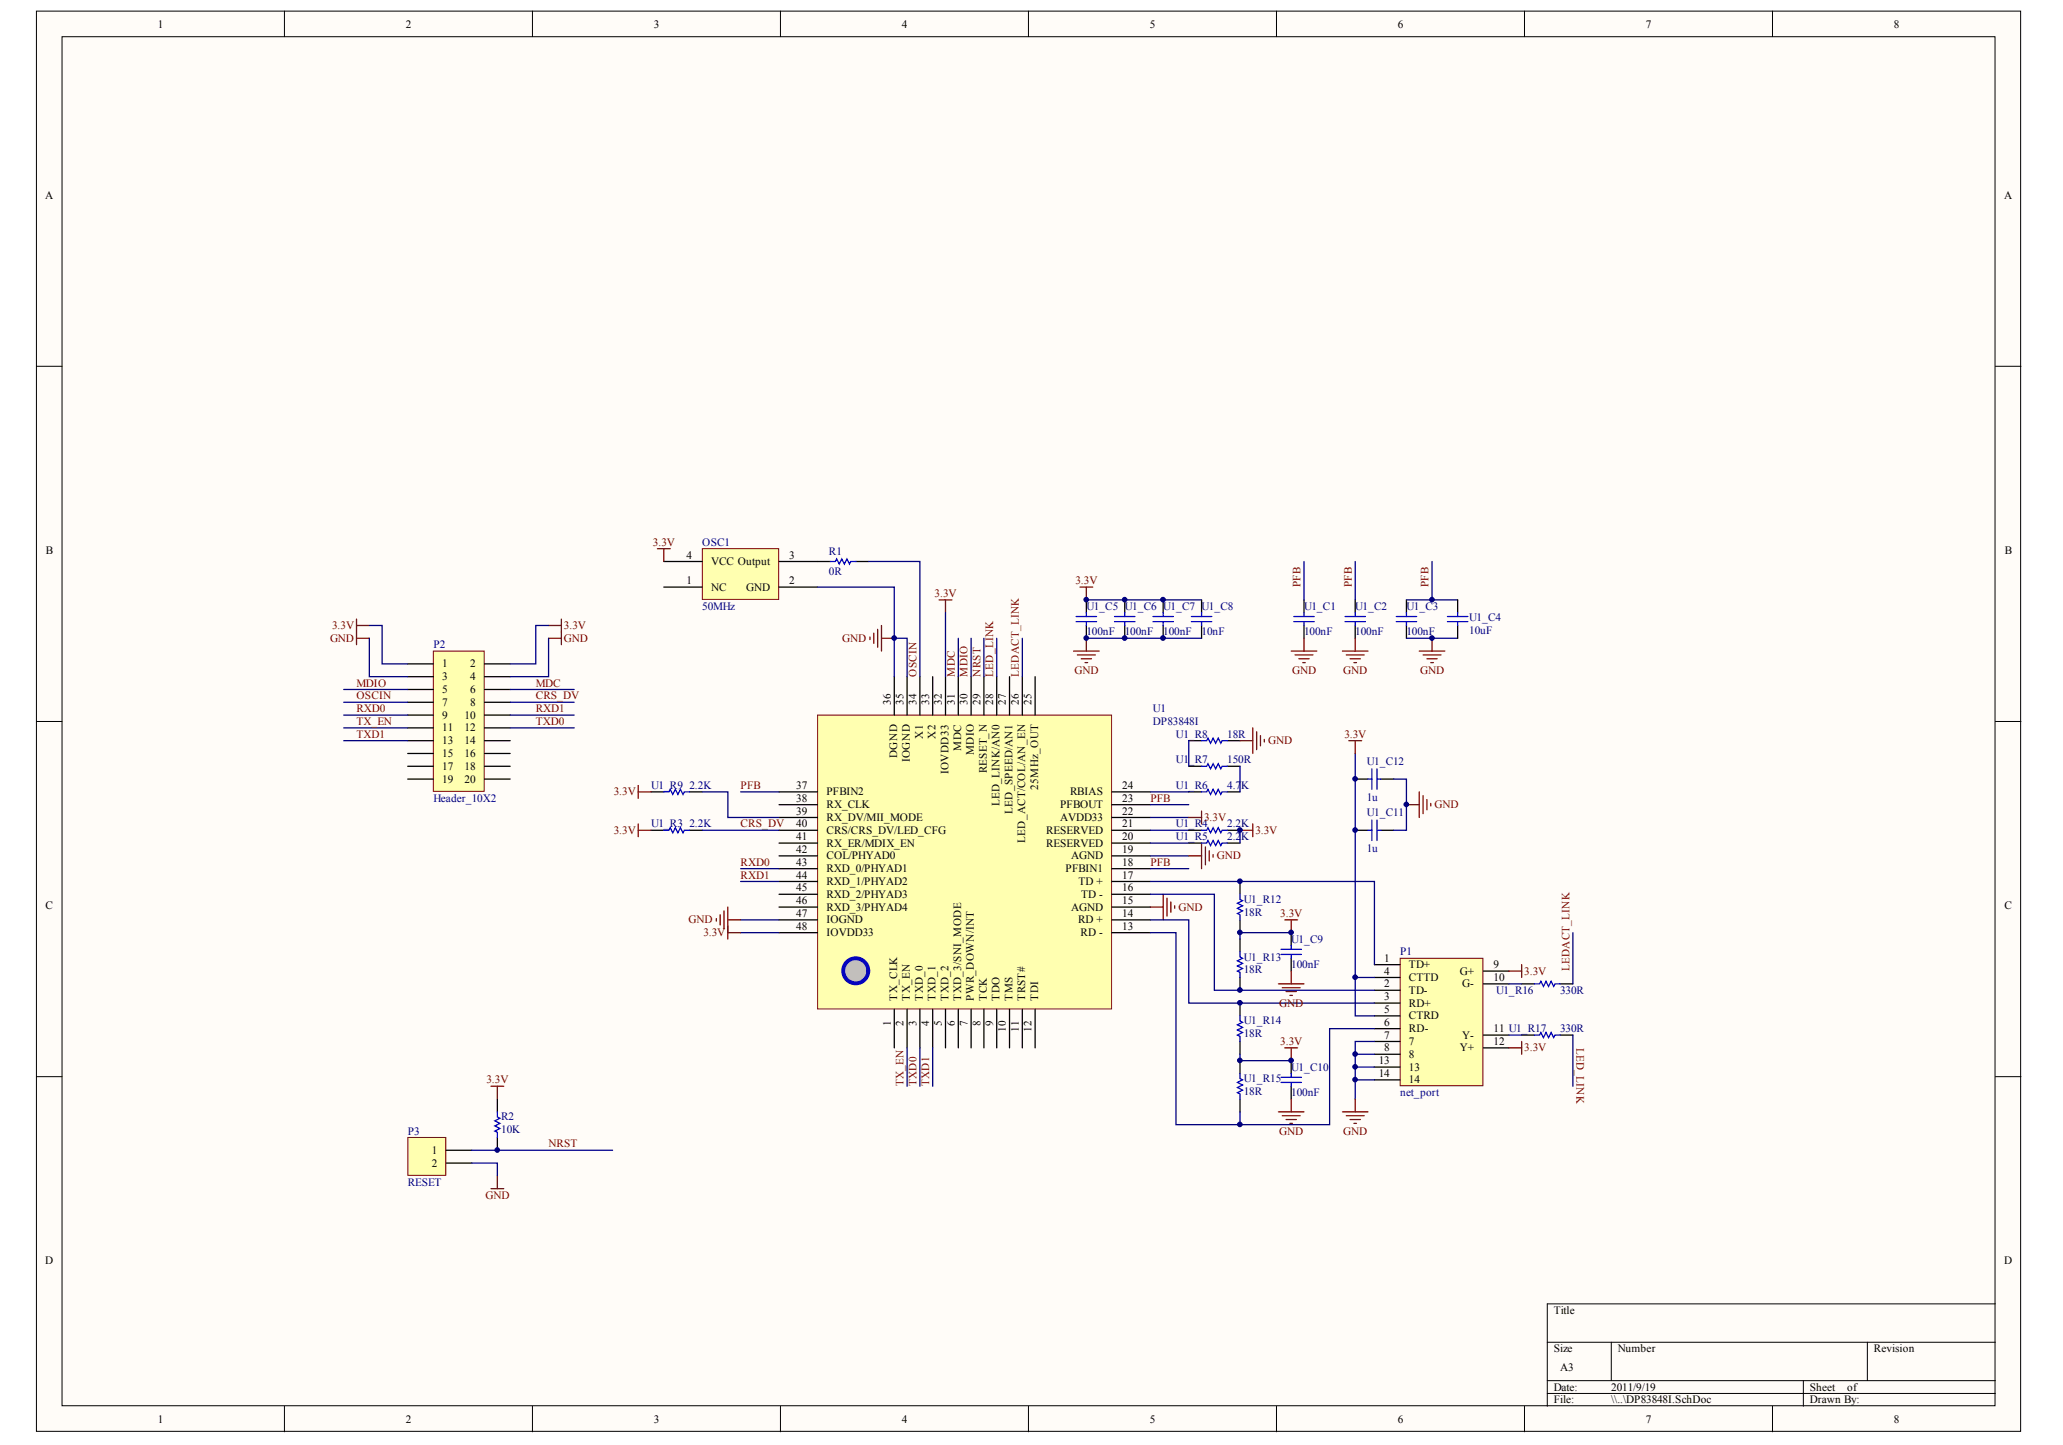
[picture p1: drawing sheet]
<svg xmlns="http://www.w3.org/2000/svg" width="291mm" height="204mm" viewBox="0 0 291 204" stroke-linecap="round" stroke-linejoin="round" font-family="sans-serif">
<g fill="#fffcf8" stroke="#000" stroke-width=".14">
<path d="M5.1 1.6h280v200.4h-280z"/>
<path d="M8.8 5.2h272.7v193.2h-272.7z"/>
</g>
<g fill="none" stroke="#000" stroke-width=".14">
<path d="M40.1 1.6v3.6M75.1 1.6v3.6M110.1 1.6v3.6M145.1 1.6v3.6M180.1 1.6v3.6M215.1 1.6v3.6M250.1 1.6v3.6M5.1 51.7h3.7M281.5 51.7h3.6M5.1 101.8h3.7M281.5 101.8h3.6M5.1 151.9h3.7"/>
<path d="M281.5 151.9h3.6M40.1 198.4v3.7M75.1 198.4v3.7M110.1 198.4v3.7M145.1 198.4v3.7M180.1 198.4v3.7M215.1 198.4v3.7M218.3 189.4h63.2M218.3 194.8h63.2M218.3 196.6h63.2M227.3 189.4v5.4M250.1 198.4v3.7"/>
<path d="M254.4 194.8v3.6M263.4 189.4v5.4M281.5 184h-63.2v14.4"/>
</g>
<path d="M61.1 91.9h7.2v19.8h-7.2z" fill="#ffffb0" stroke="#800000" stroke-width=".14"/>
<g fill="none" stroke="#000" stroke-width=".18">
<path d="M115.3 79.2h1.8M120.7 79.2h1.8M57.5 93.7h3.6M57.5 95.5h3.6M57.5 97.3h3.6M57.5 99.1h3.6M68.4 93.7h3.6M68.4 95.5h3.6M68.4 97.3h3.6M68.4 99.1h3.6M57.5 100.9h3.6M57.5 102.7h3.6"/>
<path d="M57.5 104.5h3.6M57.5 106.3h3.6M57.5 108.1h3.6M57.5 109.9h3.6M68.4 100.9h3.6M68.4 102.7h3.6M68.4 104.5h3.6M68.4 106.3h3.6M68.4 108.1h3.6M68.4 109.9h3.6"/>
</g>
<path d="M50.3 90.1h1.8M50.3 87.4v3.6M50.3 88.3h1.8M77.4 90.1h1.8M77.4 88.3h1.8M79.2 87.4v3.6" fill="none" stroke="#800000" stroke-width=".18"/>
<g fill="none" stroke="#000080" stroke-width=".18">
<path d="M48.5 97.3h9M48.5 99.1h9M52.1 90.1v5.4h5.4M52.1 88.3h1.8v5.4h3.6M72 97.3h9M72 99.1h9M77.4 88.3h-1.8v5.4h-3.6M77.4 90.1v5.4h-5.4M48.5 100.9h9M48.5 102.7h9M48.5 104.5h9M72 100.9h9"/>
<path d="M72 102.7h9"/>
</g>
<path d="M117.1 79.2h.8l.1-.3 .4 .7 .4-.7 .3 .7 .4-.7 .3 .7 .2-.4h.7" fill="none" stroke="#00f" stroke-width=".18"/>
<path d="M99.1 77.4h10.8v7.2h-10.8z" fill="#ffffb0" stroke="#800000" stroke-width=".14"/>
<path d="M93.6 79.2h5.5M109.9 79.2h5.4M93.6 82.8h5.5M109.9 82.8h5.4" fill="none" stroke="#000" stroke-width=".18"/>
<path d="M57.5 160.5h5.4v5.4h-5.4z" fill="#ffffb0" stroke="#800000" stroke-width=".14"/>
<path d="M70.2 155.1v1.8M62.9 162.3h3.7M62.9 164.1h3.7M70.2 160.5v1.8" fill="none" stroke="#000" stroke-width=".18"/>
<path d="M69.3 153.3h1.8M70.2 153.3v1.8M69.3 167.7h1.8M70.2 165.9v1.8" fill="none" stroke="#800000" stroke-width=".18"/>
<path d="M70.2 156.9v.7l.3 .2-.7 .4 .7 .3-.7 .4 .7 .3-.7 .4 .4 .2v.7" fill="none" stroke="#00f" stroke-width=".18"/>
<path d="M66.6 164.1h3.6v1.8M66.6 162.3h19.8" fill="none" stroke="#000080" stroke-width=".18"/>
<path d="M115.3 100.9h41.5v41.5h-41.5z" fill="#ffffb0" stroke="#800000" stroke-width=".14"/>
<g fill="none" stroke="#000" stroke-width=".18">
<path d="M126.2 95.5v5.4M128 95.5v5.4M129.8 95.5v5.4M131.6 95.5v5.4M133.4 95.5v5.4M135.2 95.5v5.4M137 95.5v5.4M138.8 95.5v5.4M140.6 95.5v5.4M142.4 95.5v5.4M144.2 95.5v5.4M146 95.5v5.4"/>
<path d="M109.9 119h5.4M109.9 117.2h5.4M109.9 115.4h5.4M109.9 113.5h5.4M109.9 111.7h5.4M156.9 119h5.4M156.9 117.2h5.4M156.9 115.4h5.4M156.9 113.5h5.4M156.9 111.7h5.4M109.9 131.6h5.4M109.9 129.8h5.4"/>
<path d="M109.9 128h5.4M109.9 126.2h5.4M109.9 124.4h5.4M109.9 122.6h5.4M109.9 120.8h5.4M156.9 131.6h5.4M156.9 129.8h5.4M156.9 128h5.4M156.9 126.2h5.4M156.9 124.4h5.4M156.9 122.6h5.4M156.9 120.8h5.4"/>
<path d="M126.2 142.4v5.5M128 142.4v5.5M129.8 142.4v5.5M131.6 142.4v5.5M133.4 142.4v5.5M135.2 142.4v5.5M137 142.4v5.5M138.8 142.4v5.5M140.6 142.4v5.5M142.4 142.4v5.5M144.2 142.4v5.5M146 142.4v5.5"/>
</g>
<circle cx="120.7" cy="137" r="1.77" fill="#c0c0c0" stroke="#0000bf" stroke-width=".54"/>
<g fill="none" stroke="#000080" stroke-width=".18">
<path d="M137 90.1v5.4M138.8 90.1v5.4M140.6 90.1v5.4M144.2 90.1v5.4M104.5 111.7h5.4M162.3 119h5.4M162.3 117.2h5.4M162.3 115.4h5.4M162.3 113.5h5.4M162.3 111.7h5.4M104.5 122.6h5.4M104.5 131.6h5.4"/>
<path d="M104.5 129.8h5.4M104.5 124.4h5.4M162.3 122.6h5.4M162.3 120.8h5.4M128 147.9v5.4M129.8 147.9v5.4M131.6 147.9v5.4"/>
</g>
<path d="M197.5 135.2h11.7v18h-11.7z" fill="#ffffb0" stroke="#800000" stroke-width=".14"/>
<g fill="none" stroke="#000" stroke-width=".18">
<path d="M153.3 84.7v1.8M153.3 88.3v1.8M158.7 84.7v1.8M158.7 88.3v1.8M164.1 84.7v1.8M164.1 88.3v1.8M169.5 84.7v1.8M169.5 88.3v1.8M184 84.7v1.8M184 88.3v1.8M191.2 84.7v1.8M191.2 88.3v1.8"/>
<path d="M198.4 84.7v1.8M198.4 88.3v1.8M205.6 84.7v1.8M205.6 88.3v1.8M91.8 117.2h1.8M91.8 111.7h1.8M97.3 117.2h1.8M97.3 111.7h1.8M167.7 117.2h1.8M167.7 119h1.8M167.7 111.7h1.8M167.7 104.5h1.8"/>
<path d="M167.7 108.1h1.8M173.1 117.2h1.8M173.1 119h1.8M173.1 111.7h1.8M173.1 104.5h1.8M173.1 108.1h1.8M191.2 117.2h1.8M191.2 109.9h1.8M194.8 117.2h1.8M194.8 109.9h1.8M174.9 124.4v1.8M174.9 129.8v1.8"/>
<path d="M174.9 132.5v1.8M174.9 137.9v1.8M182.2 131.6v1.8M182.2 135.2v1.8M193.9 136.1h3.6M193.9 139.7h3.6M193.9 137.9h3.6M209.3 137h3.6M209.3 138.8h3.6M214.7 138.8h1.8M220.1 138.8h1.8M174.9 141.5v1.9"/>
<path d="M174.9 147v1.8M174.9 149.7v1.8M174.9 155.1v1.8M182.2 149.7v1.8M182.2 153.3v1.8M193.9 148.8h3.6M193.9 143.4h3.6M193.9 141.5h3.6M193.9 145.2h3.6M193.9 147h3.6M193.9 150.6h3.6M193.9 152.4h3.6"/>
<path d="M209.3 146.1h3.6M209.3 147.9h3.6M214.7 146.1h1.8M220.1 146.1h1.8"/>
</g>
<g fill="none" stroke="#800000" stroke-width=".18">
<path d="M92.7 77.4h1.9M93.6 77.4v1.8M122.7 89.9v.4M123.3 89.3v1.5M123.8 88.8v2.5M124.4 88.3v3.6M124.4 90.1h1.8M132.5 84.7h1.8M133.4 84.7v1.8M151.5 91.9h3.6M152 92.4h2.5M152.4 82.8h1.8"/>
<path d="M152.5 93h1.5M153.1 93.5h.3M153.3 82.8v1.9M153.3 90.1v1.8M182.2 91.9h3.6M182.7 92.4h2.5M183.2 93h1.5M183.8 93.5h.3M184 90.1v1.8M189.4 91.9h3.6M189.9 92.4h2.6M190.5 93h1.4"/>
<path d="M191 93.5h.4M191.2 90.1v1.8M200.2 91.9h3.6M200.8 92.4h2.5M201.3 93h1.5M201.8 93.5h.4M202 90.1v1.8M90 110.8v1.8M90 116.3v1.8M90 111.7h1.8M90 117.2h1.8M167.7 115.4h1.8"/>
<path d="M169.5 114.5v1.8M169.5 119v3.6M170.1 119.5v2.5M174.9 104.5h1.8M174.9 117.2h1.8M176.7 102.7v3.6M176.7 116.3v1.8M177.3 103.3v2.5M177.8 103.8v1.4M178.4 104.3v.4M190.3 104.5h1.8M191.2 104.5v1.8"/>
<path d="M198.4 113.5h1.8M200.2 111.7v3.7M200.8 112.3v2.5M201.3 112.8v1.5M201.8 113.4v.3M101.1 129.6v.4M101.6 129.1v1.4M102.1 128.5v2.6M102.7 128v4.5M102.7 129.8h1.8M102.7 131.6h1.8M162.3 128h1.8"/>
<path d="M164.1 126.2v3.6M164.6 126.7v2.6M165.2 127.3v1.4M165.7 127.8v.4M167.7 120.8h1.8M170.6 120.1v1.4M171.1 120.6v.4M180.4 138.8h3.6M180.9 139.4h2.5M181.3 129.8h1.8M181.4 139.9h1.5M182.2 129.8v1.8"/>
<path d="M182.2 137v1.8M212.9 137h1.8M214.7 136.1v1.8M180.4 156.9h3.6M180.9 157.4h2.5M181.3 147.9h1.8M181.4 158h1.5M182 158.5h.3M182 140.5h.3M182.2 147.9v1.8M182.2 155.1v1.8M189.4 156.9h3.6"/>
<path d="M189.9 157.4h2.6M190.5 158h1.4M191 158.5h.4M191.2 155.1v1.8M212.9 147.9h1.8M214.7 147v1.8"/>
</g>
<g fill="none" stroke="#000080" stroke-width=".18">
<path d="M122.5 79.2h7.3v16.3M184 79.2v5.5M191.2 79.2v5.5M202 79.2v5.5M115.3 82.8h10.9v7.3M126.2 95.5v-5.4h1.8v5.4M133.4 86.5v9M135.2 90.1v5.4M153.3 90.1h16.2M153.3 84.7h16.2M198.4 90.1h7.2M198.4 84.7h7.2"/>
<path d="M99.1 111.7h3.6v3.7h7.2M99.1 117.2h10.8M167.7 104.5v3.6M174.9 108.1v3.6M174.9 117.2v1.8M191.2 106.3v31.6M196.6 109.9h1.8v7.3h-1.8M162.3 124.4h31.6v11.7M162.3 126.2h9v13.5h22.6M162.3 129.8h5.4v11.7h26.2M162.3 131.6h3.6v27.1h21.7v-13.5h6.3M182.2 131.6h-7.3v.9"/>
<path d="M193.9 137.9h-2.7v5.5h2.7M212.9 138.8h1.8M221.9 131.6v7.2M174.9 148.8v.9h7.3M174.9 156.9v1.8M191.2 148.8v1.8h2.7M191.2 150.6v1.8h2.7M191.2 152.4v2.7M193.9 147h-2.7v1.8h2.7M212.9 146.1h1.8M221.9 146.1v7.2"/>
</g>
<g fill="none" stroke="#00f" stroke-width=".18">
<path d="M151.8 87h2.9M151.8 87.7h2.9M153.3 86.5v.5M153.3 87.7v.6M157.2 87h2.9M157.2 87.7h2.9M158.7 86.5v.5M158.7 87.7v.6M162.7 87h2.8M162.7 87.7h2.8M164.1 86.5v.5M164.1 87.7v.6"/>
<path d="M168.1 87h2.9M168.1 87.7h2.9M169.5 86.5v.5M169.5 87.7v.6M182.5 87h2.9M182.5 87.7h2.9M184 86.5v.5M184 87.7v.6M189.7 87h2.9M189.7 87.7h2.9M191.2 86.5v.5M191.2 87.7v.6"/>
<path d="M197 87h2.9M197 87.7h2.9M198.4 86.5v.5M198.4 87.7v.6M204.2 87h2.9M204.2 87.7h2.9M205.6 86.5v.5M205.6 87.7v.6M93.6 111.7h.8l.2-.3 .3 .7 .4-.7 .3 .7 .4-.7 .4 .7 .1-.4h.8M93.6 117.2h.8l.2-.4 .3 .7 .4-.7 .3 .7 .4-.7 .4 .7 .1-.3h.8M169.5 117.2h.7l.2-.4 .4 .7 .3-.7 .4 .7 .4-.7 .3 .7 .2-.3h.7M169.5 119h.7l.2-.4 .4 .7 .3-.7 .4 .7 .4-.7 .3 .7 .2-.3h.7"/>
<path d="M169.5 111.7h.7l.2-.3 .4 .7 .3-.7 .4 .7 .4-.7 .3 .7 .2-.4h.7M169.5 104.5h.7l.2-.3 .4 .7 .3-.7 .4 .7 .4-.7 .3 .7 .2-.4h.7M169.5 108.1h.7l.2-.3 .4 .7 .3-.7 .4 .7 .4-.7 .3 .7 .2-.4h.7M193 117.2h.5M193 109.9h.5M193.5 108.5v2.9M193.5 115.7v2.9M194.3 108.5v2.9M194.3 115.7v2.9M194.3 117.2h.5M194.3 109.9h.5M174.9 126.2v.7l.4 .2-.7 .4 .7 .3-.7 .4 .7 .3-.7 .4 .3 .2v.7"/>
<path d="M174.9 134.3v.7l.4 .2-.7 .4 .7 .3-.7 .4 .7 .4-.7 .3 .3 .2v.7M180.7 134h2.9M180.7 134.7h2.9M182.2 133.4v.6M182.2 134.7v.5M216.5 138.8h.7l.2-.3 .3 .7 .4-.7 .4 .7 .3-.7 .4 .7 .2-.4h.7M174.9 143.4v.7l.4 .2-.7 .3 .7 .4-.7 .3 .7 .4-.7 .4 .3 .1v.8M174.9 151.5v.7l.4 .2-.7 .3 .7 .4-.7 .4 .7 .3-.7 .4 .3 .2v.7M180.7 152h2.9M180.7 152.7h2.9M182.2 151.5v.5M182.2 152.7v.6"/>
<path d="M216.5 146.1h.7l.2-.4 .3 .7 .4-.7 .4 .7 .3-.7 .4 .7 .2-.3h.7"/>
</g>
<g fill="#000080" stroke="#000080" stroke-width=".14">
<circle cx="70.1" cy="162.3" r=".33"/>
<circle cx="126.1" cy="90" r=".33"/>
<circle cx="153.2" cy="90" r=".33"/>
<circle cx="153.2" cy="84.6" r=".33"/>
<circle cx="158.7" cy="90" r=".33"/>
<circle cx="158.7" cy="84.6" r=".33"/>
<circle cx="164.1" cy="90" r=".33"/>
<circle cx="164.1" cy="84.6" r=".33"/>
<circle cx="174.9" cy="158.7" r=".33"/>
<circle cx="174.9" cy="149.6" r=".33"/>
<circle cx="174.9" cy="141.5" r=".33"/>
<circle cx="174.9" cy="139.7" r=".33"/>
<circle cx="174.9" cy="131.6" r=".33"/>
<circle cx="174.9" cy="124.4" r=".33"/>
<circle cx="174.9" cy="117.1" r=".33"/>
<circle cx="182.1" cy="149.6" r=".33"/>
<circle cx="182.1" cy="131.6" r=".33"/>
<circle cx="191.2" cy="152.3" r=".33"/>
<circle cx="191.2" cy="150.5" r=".33"/>
<circle cx="191.2" cy="148.7" r=".33"/>
<circle cx="191.2" cy="137.9" r=".33"/>
<circle cx="191.2" cy="117.1" r=".33"/>
<circle cx="191.2" cy="109.9" r=".33"/>
<circle cx="198.4" cy="113.5" r=".33"/>
<circle cx="202" cy="90" r=".33"/>
<circle cx="202" cy="84.6" r=".33"/>
</g>
<g font-size="1.6">
<text x="22.3" y="3.9">1</text>
<text x="57.3" y="3.9">2</text>
<text x="92.2" y="3.9">3</text>
<text x="127.2" y="3.9">4</text>
<text x="162.2" y="3.9">5</text>
<text x="197.2" y="3.9">6</text>
<text x="232.2" y="3.9">7</text>
<text x="267.2" y="3.9">8</text>
<text x="6.4" y="28">A</text>
<text x="282.8" y="28">A</text>
<text x="6.5" y="78.2">B</text>
<text x="96.8" y="82.4">1</text>
<text x="96.8" y="78.8">4</text>
<text x="100.3" y="83.3">NC</text>
<text x="100.3" y="79.7">VCC Output</text>
<text x="105.3" y="83.3">GND</text>
<text x="111.4" y="82.4">2</text>
<text x="111.4" y="78.8">3</text>
<text x="282.8" y="78.2">B</text>
<text x="62.4" y="94.2">1</text>
<text x="62.4" y="96">3</text>
<text x="66.3" y="94.2">2</text>
<text x="66.3" y="96">4</text>
<text x="62.4" y="97.8">5</text>
<text x="62.4" y="99.6">7</text>
<text x="62.4" y="101.4">9</text>
<text x="65.5" y="101.4">10</text>
<text x="66.3" y="97.8">6</text>
<text x="66.3" y="99.6">8</text>
<text x="125.7" y="99.5" transform="rotate(-90 125.7 99.5)">36</text>
<text x="127.5" y="99.5" transform="rotate(-90 127.5 99.5)">35</text>
<text x="129.3" y="99.5" transform="rotate(-90 129.3 99.5)">34</text>
<text x="131.1" y="99.5" transform="rotate(-90 131.1 99.5)">33</text>
<text x="132.9" y="99.5" transform="rotate(-90 132.9 99.5)">32</text>
<text x="134.7" y="99.5" transform="rotate(-90 134.7 99.5)">31</text>
<text x="136.5" y="99.5" transform="rotate(-90 136.5 99.5)">30</text>
<text x="138.3" y="99.5" transform="rotate(-90 138.3 99.5)">29</text>
<text x="140.1" y="99.5" transform="rotate(-90 140.1 99.5)">28</text>
<text x="141.9" y="99.5" transform="rotate(-90 141.9 99.5)">27</text>
<text x="143.7" y="99.5" transform="rotate(-90 143.7 99.5)">26</text>
<text x="145.5" y="99.5" transform="rotate(-90 145.5 99.5)">25</text>
<text x="62.4" y="103.2">11</text>
<text x="62.4" y="105">13</text>
<text x="62.4" y="106.8">15</text>
<text x="65.5" y="103.2">12</text>
<text x="65.5" y="105">14</text>
<text x="65.5" y="106.8">16</text>
<text x="126.6" y="107" transform="rotate(-90 126.6 107)">DGND</text>
<text x="128.4" y="107.5" transform="rotate(-90 128.4 107.5)">IOGND</text>
<text x="130.2" y="104.2" transform="rotate(-90 130.2 104.2)">X1</text>
<text x="132" y="104.2" transform="rotate(-90 132 104.2)">X2</text>
<text x="135.6" y="105.9" transform="rotate(-90 135.6 105.9)">MDC</text>
<text x="137.4" y="106.6" transform="rotate(-90 137.4 106.6)">MDIO</text>
<text x="62.4" y="108.6">17</text>
<text x="62.4" y="110.4">19</text>
<text x="65.5" y="108.6">18</text>
<text x="65.5" y="110.4">20</text>
<text x="112.3" y="111.3">37</text>
<text x="112.3" y="113.1">38</text>
<text x="116.6" y="112.2">PFBIN2</text>
<text x="133.8" y="109.2" transform="rotate(-90 133.8 109.2)">IOVDD33</text>
<text x="139.2" y="109.1" transform="rotate(-90 139.2 109.1)">RESET_N</text>
<text x="141" y="113.8" transform="rotate(-90 141 113.8)">LED_LINK/AN0</text>
<text x="146.4" y="111.5" transform="rotate(-90 146.4 111.5)">25MHz_OUT</text>
<text x="151" y="112.2">RBIAS</text>
<text x="158.3" y="113.1">23</text>
<text x="158.3" y="111.3">24</text>
<text x="112.3" y="114.9">39</text>
<text x="112.3" y="116.8">40</text>
<text x="112.3" y="118.6">41</text>
<text x="116.6" y="114">RX_CLK</text>
<text x="116.6" y="115.9">RX_DV/MII_MODE</text>
<text x="116.6" y="117.7">CRS/CRS_DV/LED_CFG</text>
<text x="116.6" y="119.5">RX_ER/MDIX_EN</text>
<text x="142.8" y="114.8" transform="rotate(-90 142.8 114.8)">LED_SPEED/AN1</text>
<text x="144.6" y="118.9" transform="rotate(-90 144.6 118.9)">LED_ACT/COL/AN_EN</text>
<text x="147.6" y="119.5">RESERVED</text>
<text x="147.6" y="117.7">RESERVED</text>
<text x="149.6" y="115.9">AVDD33</text>
<text x="149.6" y="114">PFBOUT</text>
<text x="158.3" y="118.6">20</text>
<text x="158.3" y="116.8">21</text>
<text x="158.3" y="114.9">22</text>
<text x="112.3" y="120.4">42</text>
<text x="112.3" y="122.2">43</text>
<text x="112.3" y="124">44</text>
<text x="112.3" y="125.8">45</text>
<text x="116.6" y="121.3">COL/PHYAD0</text>
<text x="116.6" y="123.1">RXD_0/PHYAD1</text>
<text x="116.6" y="124.9">RXD_1/PHYAD2</text>
<text x="150.3" y="123.1">PFBIN1</text>
<text x="151.1" y="121.3">AGND</text>
<text x="152.2" y="124.9">TD +</text>
<text x="158.3" y="125.8">16</text>
<text x="158.3" y="124">17</text>
<text x="158.3" y="122.2">18</text>
<text x="158.3" y="120.4">19</text>
<text x="6.4" y="128.3">C</text>
<text x="112.3" y="127.6">46</text>
<text x="112.3" y="129.4">47</text>
<text x="112.3" y="131.2">48</text>
<text x="116.6" y="126.7">RXD_2/PHYAD3</text>
<text x="116.6" y="128.5">RXD_3/PHYAD4</text>
<text x="116.6" y="130.3">IOGND</text>
<text x="151.1" y="128.5">AGND</text>
<text x="152.1" y="130.3">RD +</text>
<text x="152.5" y="126.7">TD -</text>
<text x="158.3" y="131.2">13</text>
<text x="158.3" y="129.4">14</text>
<text x="158.3" y="127.6">15</text>
<text x="282.8" y="128.3">C</text>
<text x="116.6" y="132.1">IOVDD33</text>
<text x="152.4" y="132.1">RD -</text>
<text x="195.3" y="135.7">1</text>
<text x="195.3" y="137.5">4</text>
<text x="198.8" y="136.6">TD+</text>
<text x="205.9" y="137.5">G+</text>
<text x="210.7" y="136.6">9</text>
<text x="126.6" y="141.2" transform="rotate(-90 126.6 141.2)">TX_CLK</text>
<text x="128.4" y="141.2" transform="rotate(-90 128.4 141.2)">TX_EN</text>
<text x="130.2" y="141.2" transform="rotate(-90 130.2 141.2)">TXD_0</text>
<text x="132" y="141.2" transform="rotate(-90 132 141.2)">TXD_1</text>
<text x="133.8" y="141.2" transform="rotate(-90 133.8 141.2)">TXD_2</text>
<text x="135.6" y="141.2" transform="rotate(-90 135.6 141.2)">TXD_3/SNI_MODE</text>
<text x="137.4" y="141.2" transform="rotate(-90 137.4 141.2)">PWR_DOWN/INT</text>
<text x="139.2" y="141.2" transform="rotate(-90 139.2 141.2)">TCK</text>
<text x="141" y="141.2" transform="rotate(-90 141 141.2)">TDO</text>
<text x="142.8" y="141.2" transform="rotate(-90 142.8 141.2)">TMS</text>
<text x="144.6" y="141.2" transform="rotate(-90 144.6 141.2)">TRST#</text>
<text x="146.4" y="141.2" transform="rotate(-90 146.4 141.2)">TDI</text>
<text x="195.3" y="139.3">2</text>
<text x="195.3" y="142.9">5</text>
<text x="195.3" y="141.1">3</text>
<text x="198.8" y="140.2">TD-</text>
<text x="198.8" y="138.4">CTTD</text>
<text x="198.8" y="143.8">CTRD</text>
<text x="198.8" y="142">RD+</text>
<text x="206.3" y="139.3">G-</text>
<text x="210.7" y="138.4">10</text>
<text x="125.7" y="144.7" transform="rotate(-90 125.7 144.7)">1</text>
<text x="127.5" y="144.7" transform="rotate(-90 127.5 144.7)">2</text>
<text x="129.3" y="144.7" transform="rotate(-90 129.3 144.7)">3</text>
<text x="131.1" y="144.7" transform="rotate(-90 131.1 144.7)">4</text>
<text x="132.9" y="144.7" transform="rotate(-90 132.9 144.7)">5</text>
<text x="134.7" y="144.7" transform="rotate(-90 134.7 144.7)">6</text>
<text x="136.5" y="144.7" transform="rotate(-90 136.5 144.7)">7</text>
<text x="138.3" y="144.7" transform="rotate(-90 138.3 144.7)">8</text>
<text x="140.1" y="144.7" transform="rotate(-90 140.1 144.7)">9</text>
<text x="141.9" y="145.6" transform="rotate(-90 141.9 145.6)">10</text>
<text x="143.7" y="145.6" transform="rotate(-90 143.7 145.6)">11</text>
<text x="145.5" y="145.6" transform="rotate(-90 145.5 145.6)">12</text>
<text x="195.3" y="148.4">8</text>
<text x="195.3" y="144.7">6</text>
<text x="195.3" y="146.6">7</text>
<text x="198.8" y="149.3">8</text>
<text x="198.8" y="145.7">RD-</text>
<text x="198.8" y="147.5">7</text>
<text x="205.9" y="148.4">Y+</text>
<text x="206.3" y="146.6">Y-</text>
<text x="210.7" y="145.7">11 U1_R17</text>
<text x="210.7" y="147.5">12</text>
<text x="194.5" y="150.2">13</text>
<text x="194.5" y="152">14</text>
<text x="198.8" y="151.1">13</text>
<text x="198.8" y="152.9">14</text>
<text x="60.9" y="162.8">1</text>
<text x="60.9" y="164.6">2</text>
<text x="6.4" y="178.4">D</text>
<text x="282.8" y="178.4">D</text>
<text x="219.2" y="185.4">Title</text>
<text x="219.2" y="190.8">Size</text>
<text x="228.2" y="190.8">Number</text>
<text x="264.3" y="190.8">Revision</text>
<text x="219.2" y="196.2">Date:</text>
<text x="220.1" y="193.5">A3</text>
<text x="227.3" y="196.2">2011/9/19</text>
<text x="255.3" y="196.2">Sheet</text>
<text x="260.6" y="196.2">of</text>
<text x="22.3" y="200.8">1</text>
<text x="57.3" y="200.8">2</text>
<text x="92.2" y="200.8">3</text>
<text x="127.2" y="200.8">4</text>
<text x="162.2" y="200.8">5</text>
<text x="197.2" y="200.8">6</text>
<text x="219.2" y="198">File:</text>
<text x="227.3" y="198">\\..\DP83848I.SchDoc</text>
<text x="232.2" y="200.8">7</text>
<text x="255.3" y="198">Drawn By:</text>
<text x="267.2" y="200.8">8</text>
</g>
<g font-size="1.6" fill="#800000">
<text x="92.1" y="77">3.3V</text>
<text x="151.7" y="82.4">3.3V</text>
<text x="183.5" y="82.8" transform="rotate(-90 183.5 82.8)">PFB</text>
<text x="190.7" y="82.8" transform="rotate(-90 190.7 82.8)">PFB</text>
<text x="201.5" y="82.8" transform="rotate(-90 201.5 82.8)">PFB</text>
<text x="46.8" y="88.8">3.3V</text>
<text x="79.6" y="88.8">3.3V</text>
<text x="131.9" y="84.2">3.3V</text>
<text x="46.6" y="90.6">GND</text>
<text x="79.6" y="90.6">GND</text>
<text x="118.8" y="90.6">GND</text>
<text x="129.3" y="95.5" transform="rotate(-90 129.3 95.5)">OSCIN</text>
<text x="134.7" y="95.5" transform="rotate(-90 134.7 95.5)">MDC</text>
<text x="136.5" y="95.5" transform="rotate(-90 136.5 95.5)">MDIO</text>
<text x="138.3" y="95.5" transform="rotate(-90 138.3 95.5)">NRST</text>
<text x="140.1" y="95.5" transform="rotate(-90 140.1 95.5)">LED_LINK</text>
<text x="143.7" y="95.5" transform="rotate(-90 143.7 95.5)">LEDACT_LINK</text>
<text x="151.6" y="95.1">GND</text>
<text x="182.3" y="95.1">GND</text>
<text x="189.5" y="95.1">GND</text>
<text x="200.3" y="95.1">GND</text>
<text x="50.3" y="98.7">OSCIN</text>
<text x="50.3" y="96.9">MDIO</text>
<text x="50.3" y="100.5">RXD0</text>
<text x="75.6" y="96.9">MDC</text>
<text x="75.6" y="98.7">CRS_DV</text>
<text x="75.6" y="100.5">RXD1</text>
<text x="50.3" y="104.1">TXD1</text>
<text x="50.3" y="102.3">TX_EN</text>
<text x="75.6" y="102.3">TXD0</text>
<text x="178.9" y="105">GND</text>
<text x="189.7" y="104.1">3.3V</text>
<text x="86.6" y="112.2">3.3V</text>
<text x="104.5" y="111.3">PFB</text>
<text x="162.3" y="113.1">PFB</text>
<text x="86.6" y="117.7">3.3V</text>
<text x="104.5" y="116.8">CRS_DV</text>
<text x="169.9" y="115.9">3.3V</text>
<text x="177.1" y="117.7">3.3V</text>
<text x="202.4" y="114">GND</text>
<text x="104.5" y="122.2">RXD0</text>
<text x="104.5" y="124">RXD1</text>
<text x="162.3" y="122.2">PFB</text>
<text x="171.7" y="121.3">GND</text>
<text x="97.1" y="130.3">GND</text>
<text x="166.3" y="128.5">GND</text>
<text x="180.6" y="129.4">3.3V</text>
<text x="99.2" y="132.1">3.3V</text>
<text x="215" y="137.5">3.3V</text>
<text x="221.4" y="137" transform="rotate(-90 221.4 137)">LEDACT_LINK</text>
<text x="180.5" y="142.1">GND</text>
<text x="180.6" y="147.5">3.3V</text>
<text x="215" y="148.4">3.3V</text>
<text x="222.4" y="147.9" transform="rotate(90 222.4 147.9)">LED_LINK</text>
<text x="68.6" y="152.9">3.3V</text>
<text x="127.5" y="153.3" transform="rotate(-90 127.5 153.3)">TX_EN</text>
<text x="129.3" y="153.3" transform="rotate(-90 129.3 153.3)">TXD0</text>
<text x="131.1" y="153.3" transform="rotate(-90 131.1 153.3)">TXD1</text>
<text x="77.4" y="161.9">NRST</text>
<text x="180.5" y="160.1">GND</text>
<text x="189.5" y="160.1">GND</text>
<text x="68.5" y="169.1">GND</text>
</g>
<g font-size="1.6" fill="#000080">
<text x="99.1" y="77">OSC1</text>
<text x="117" y="78.3">R1</text>
<text x="117" y="81.2">0R</text>
<text x="99.1" y="86">50MHz</text>
<text x="153.3" y="86">U1_C5 U1_C6 U1_C7 U1_C8</text>
<text x="153.3" y="89.7">100nF</text>
<text x="158.7" y="89.7">100nF</text>
<text x="164.1" y="89.7">100nF</text>
<text x="169.5" y="89.7">10nF</text>
<text x="184" y="86">U1_C1</text>
<text x="184" y="89.7">100nF</text>
<text x="191.2" y="86">U1_C2</text>
<text x="191.2" y="89.7">100nF</text>
<text x="198.4" y="86">U1_C3</text>
<text x="198.4" y="89.7">100nF</text>
<text x="207.3" y="87.7">U1_C4</text>
<text x="207.3" y="89.5">10uF</text>
<text x="61.1" y="91.5">P2</text>
<text x="162.7" y="100.5">U1</text>
<text x="162.7" y="102.3">DP83848I</text>
<text x="165.9" y="104.1">U1_R8</text>
<text x="165.9" y="107.7">U1</text>
<text x="167.7" y="107.7">_R7</text>
<text x="173.1" y="104.1">18R</text>
<text x="173.1" y="107.7">150R</text>
<text x="192.8" y="107.9">U1_C12</text>
<text x="61.1" y="113.1">Header_10X2</text>
<text x="91.8" y="111.3">U1_R9</text>
<text x="97.3" y="111.3">2.2K</text>
<text x="165.9" y="111.3">U1_R6</text>
<text x="173.1" y="111.3">4.7</text>
<text x="175.1" y="111.3">K</text>
<text x="192.8" y="113">1u</text>
<text x="91.8" y="116.8">U1_R3</text>
<text x="97.3" y="116.8">2.2K</text>
<text x="165.9" y="116.8">U1_R4</text>
<text x="165.9" y="118.6">U1_R5</text>
<text x="173.1" y="116.8">2.2K</text>
<text x="173.1" y="118.6">2.2K</text>
<text x="192.8" y="115.1">U1_C11</text>
<text x="192.8" y="120.2">1u</text>
<text x="175.5" y="129.2">18R</text>
<text x="175.5" y="127.4">U1_R12</text>
<text x="175.5" y="137.3">18R</text>
<text x="175.5" y="135.5">U1_R13</text>
<text x="182.2" y="133">U1_C9</text>
<text x="182.2" y="136.6">100nF</text>
<text x="197.5" y="134.8">P1</text>
<text x="211.1" y="140.2">U1_R16</text>
<text x="220.1" y="140.2">330R</text>
<text x="175.5" y="146.4">18R</text>
<text x="175.5" y="144.6">U1_R14</text>
<text x="220.1" y="145.7">330R</text>
<text x="175.5" y="154.5">18R</text>
<text x="175.5" y="152.7">U1_R15</text>
<text x="182.2" y="151.1">U1_C10</text>
<text x="182.2" y="154.7">100nF</text>
<text x="197.5" y="154.7">net_port</text>
<text x="57.5" y="160.1">P3</text>
<text x="70.7" y="158.1">R2</text>
<text x="70.7" y="159.9">10K</text>
<text x="57.5" y="167.3">RESET</text>
</g>
</svg>
